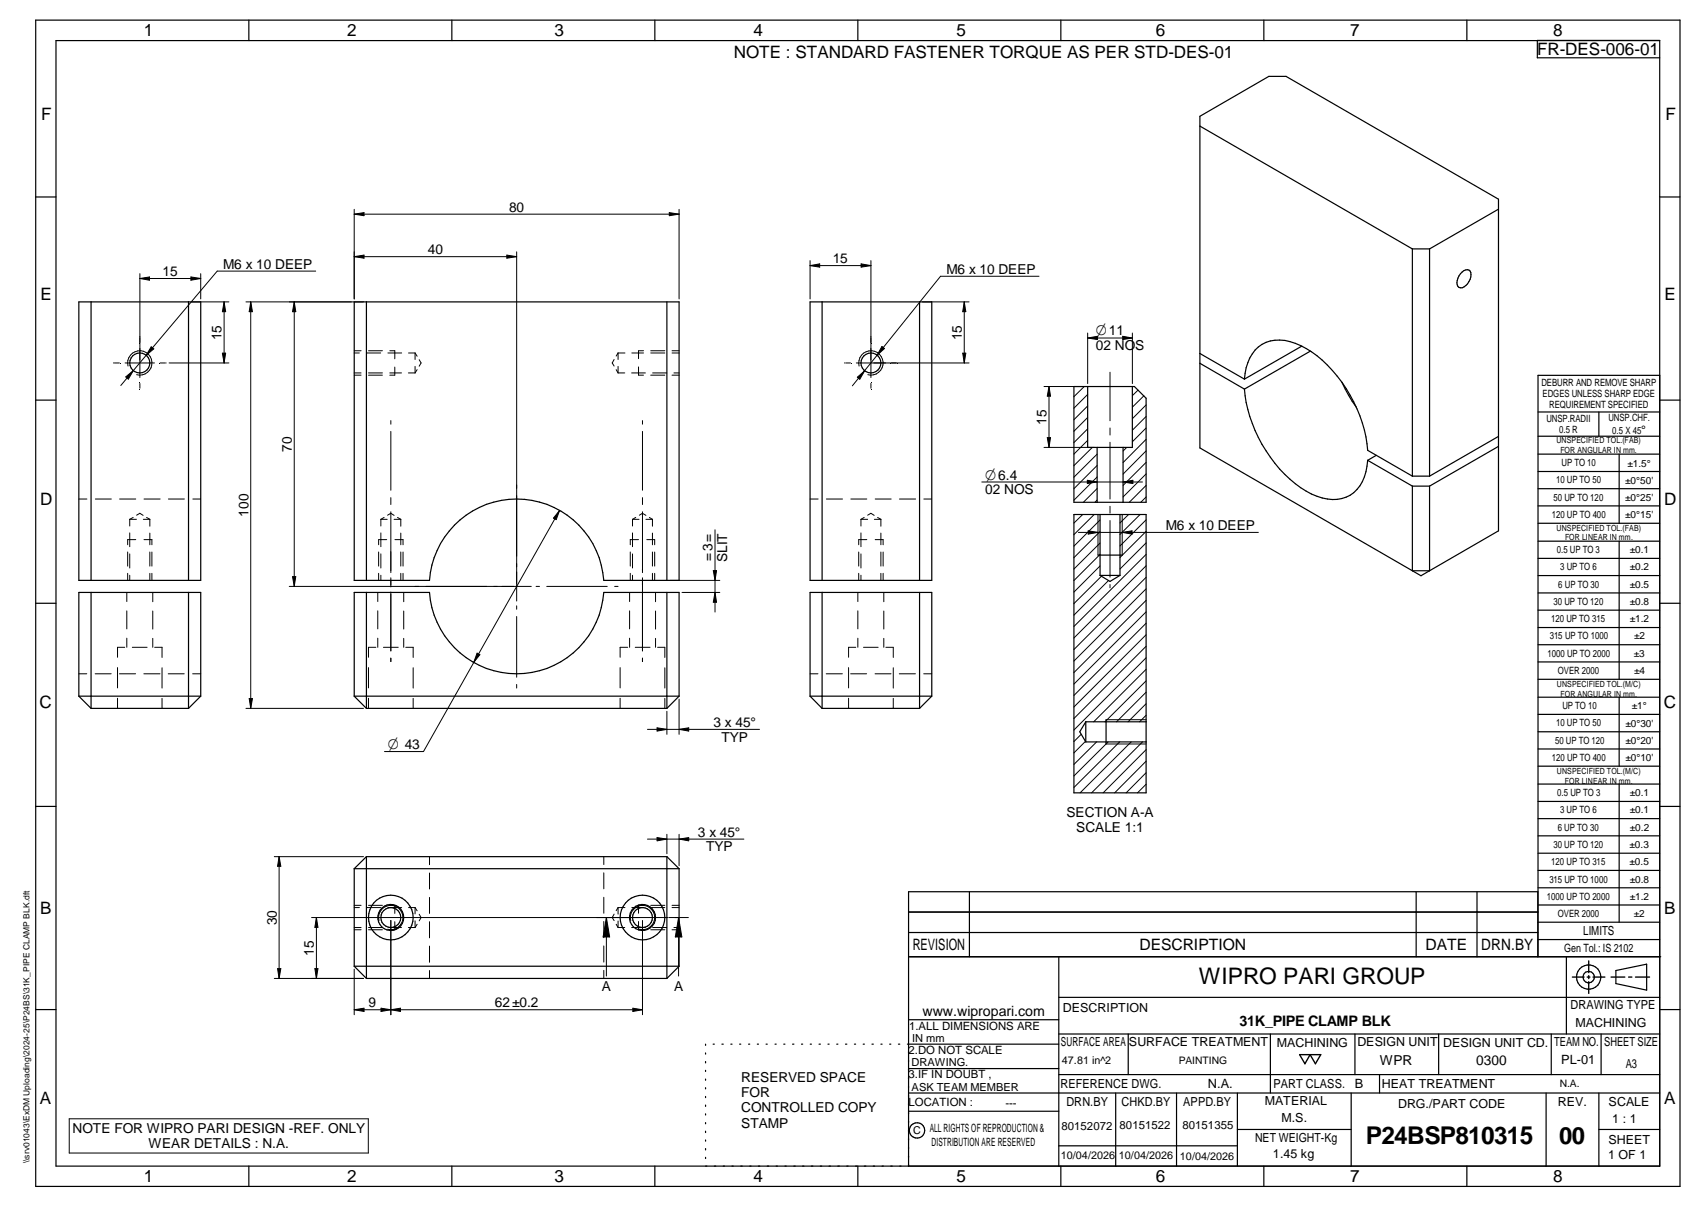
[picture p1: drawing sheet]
<svg xmlns="http://www.w3.org/2000/svg" width="420mm" height="297mm" viewBox="0 0 420 297" stroke-linecap="round" stroke-linejoin="round" font-family="sans-serif">
<g fill="none" stroke="#000" stroke-width=".3">
<path d="M8.8 5h405v287h-405zM13.8 10h395v277h-395zM61.3 5v5M111.3 5v5M161.3 5v5M211.3 5v5M261.3 5v5M311.3 5v5M361.3 5v5M378.6 9.9v4.3h30.2M295.5 28.6l17-9.8h4.2l52.4 30.2v81.6l-19.1 11.1-54.5-31.5zM295.5 31l52.3 30.3"/>
<path d="M8.8 48.5h5M369.1 51.5l-17 9.8M408.8 48.5h5M19.4 74.3h30v68.5h-30zM22.4 74.3v68.5M46.4 74.3v68.5M87.2 74.3h80v68.5h-18.5a21.5 21.5 0 0 0-21.5-20 21.5 21.5 0 0 0-21.4 20h-18.6zM90.2 74.3v68.5M164.2 74.3v68.5M199.5 74.3h30v68.5h-30zM202.5 74.3v68.5M226.5 74.3v68.5"/>
<path d="M347.8 61.3h4.3M347.8 61.3v55.9M352.1 61.3v55.9M359.7 67.4a1.58 1.58 0 0 1 2.4-.7 3.2 3.2 0 0 1-2.4 4.1 1.52 1.52 0 0 1-.6-2.3zM8.8 98.5h5M264.5 95.1h14.9l2.9 2.9v25.6h-17.8zM278.9 95.1v15h-11v-15M295.5 89.4l11 6.4M295.5 87l11 6.3M306.5 95.8a33.8 33.8 0 0 0 15.2 25.1 10.9 10.9 0 0 0 10.8 1 10.3 10.3 0 0 0 4.3-8.6M306.5 93.3a9.9 9.9 0 0 1 5.3-9.1 11.2 11.2 0 0 1 9.9 1.6 33.6 33.6 0 0 1 15.1 25l11 6.4M320.6 85.2l-14.1 8.1"/>
<path d="M322.7 86.4l-16.2 9.4M330.5 94.1l1.6 3.2 1.9 2.9M408.8 92.4h-30v143.1M408.8 98.5h5M270.2 110.1v13.5M276.6 110.1v13.5M336.8 113.3l11 6.3M339 112.1l-2.2 1.2M347.8 119.6v20.9h4.3M347.8 119.6h4.3M347.8 117.2h4.3M352.1 119.6v20.9"/>
<path d="M369.1 109.9l-17 9.7M369.1 107.4l-17 9.8M378.8 101.4h30M378.8 107.4h30M378.8 111.8h30M378.8 116h30M393.8 101.4v6M398.8 111.8v17M264.5 126.6h17.8v68.5h-17.8zM270.4 136.6h6M270.9 126.6v15M275.8 126.6v15"/>
<path d="M378.8 120.3h30M378.8 124.5h30M378.8 128.8h30M378.8 133.2h30M378.8 137.4h30M398.8 133.2v34M8.8 148.5h5M22.4 145.8v28.5M46.4 145.8v28.5M90.2 145.8v28.5M164.2 145.8v28.5M202.5 145.8h-3v25.5"/>
<path d="M202.5 145.8v28.5M202.5 145.8h27v25.5M226.5 145.8v28.5M270.9 141.6h4.9M275.8 141.6l-2.4 1.5-2.5-1.5M378.8 141.6h30M378.8 145.9h30M378.8 150.2h30M378.8 154.4h30M378.8 158.7h30M408.8 148.5h5M19.4 171.3h30"/>
<path d="M19.4 171.3l3 3M22.4 174.3h24M49.4 171.3l-3 3M49.4 171.3v-25.5h-30v25.5M87.2 171.3h80M87.2 171.3l3 3M90.2 174.3h74M167.2 171.3v-25.5h-18.5a21.5 21.5 0 0 1-21.5 20 21.5 21.5 0 0 1-21.4-20h-18.6v25.5M167.2 171.3l-3 3M199.5 171.3h30M199.5 171.3l3 3M202.5 174.3h24"/>
<path d="M229.5 171.3l-3 3M267.4 177.6h14.9M267.4 177.6l-1.5 2.5 1.5 2.5M267.4 177.6v5M272.4 177.1v6M378.8 162.9h30M378.8 167.2h30M378.8 171.6h30M378.8 175.8h30M398.8 171.6v17M8.8 198.5h5M267.4 182.6h14.9"/>
<path d="M378.8 180.1h30M378.8 184.3h30M378.8 188.6h30M378.8 193h30M378.8 197.2h30M398.8 193v33.9M408.8 198.5h5M87.2 213.8v24M87.2 213.8h80M90.2 210.8h74M90.2 210.8v30M90.2 210.8l-3 3"/>
<path d="M164.2 210.8l3 3M164.2 210.8v30M167.2 213.8v24M238.7 219.5v16M348.8 219.5v16M363.8 219.5v16M378.8 201.5h30M378.8 205.7h30M378.8 210h30M378.8 214.2h30M378.8 218.5h30M87.2 237.8h80"/>
<path d="M87.2 237.8l3 3M167.2 237.8l-3 3M223.8 235.5h185.2M223.8 229.5h154.9M223.8 224.5h154.9M260.8 235.5v51.5M378.7 235.5v-16h-154.9v67.5M378.8 222.7h30M378.8 226.9h30M378.8 231.2h30M385.8 235.5v19M398 238.8l7.5-1.5v6.4l-7.5-1.6z"/>
<path d="M8.8 248.5h5M90.2 240.8h74M173.8 257v.3M173.8 259.1v.3M175.6 257h.3M177.8 257h.3M180 257h.3M182.1 257h.3M184.4 257h.2M186.5 257h.3M188.7 257h.3M190.9 257h.3"/>
<path d="M193 257h.3M195.2 257h.3M197.4 257h.3M199.5 257h.3M201.7 257h.3M203.9 257h.3M206.1 257h.3M208.2 257h.4M210.4 257h.3M212.6 257h.3M214.7 257h.4M216.9 257h.3"/>
<path d="M219.1 257h.3M221.3 257h.3M223.8 251h37M260.8 257h-37.3M260.8 245.4h148M260.8 254.5h148M277.9 254.5v10M312.9 254.5v14.5M333.7 254.5v10M354.3 254.5v10M382 254.5v10M394.3 254.5v10"/>
<path d="M408.8 248.5h5M173.8 261.2v.4M173.8 263.4v.3M173.8 265.6v.3M173.8 267.7v.3M173.8 269.8v.3M173.8 271.9v.4M173.8 274.1v.3M173.8 276.3v.3M173.8 278.4v.3M223.8 263h37M223.8 273.5h37"/>
<path d="M260.8 264.5h148M274.8 269v18M289.8 269v18M304.7 278h28.1M304.7 269v18M332.8 269v18M339.8 264.5v4.5M380.8 269v18M393.8 269v18M393.8 278h15M408.8 269h-185M61.3 287v5"/>
<path d="M111.3 287v5M161.3 287v5M173.8 280.5v.3M173.8 282.7v.3M173.8 284.8v.3M211.3 287v5M260.8 282h43.9M261.3 287v5M311.3 287v5M361.3 287v5"/>
<circle cx="34.4" cy="89.3" r="2.46"/>
<circle cx="214.5" cy="89.3" r="2.45"/>
<circle cx="96.2" cy="225.8" r="3.2"/>
<circle cx="96.3" cy="225.8" r="5.5"/>
<circle cx="96.3" cy="225.8" r="2.45"/>
<circle cx="158.2" cy="225.8" r="5.5"/>
<circle cx="158.2" cy="225.8" r="2.45"/>
<circle cx="158.2" cy="225.8" r="3.2"/>
<circle cx="391.3" cy="240.5" r="2.99"/>
<circle cx="391.3" cy="240.5" r="1.4"/>
<circle cx="225.9" cy="278.2" r="1.89"/>
</g>
<g fill="none" stroke="#000" stroke-width=".25">
<path d="M87.2 51.5v22.1M87.2 52.7h80M87.2 52.7l2.5-.4v.8zM164.8 52.3l2.4 .4-2.4 .4zM167.2 51.5v22.1M34.4 67.4v25.5M34.4 68.5l2.4-.3v.8zM34.4 68.5h15M47 68.2l2.4 .3-2.4 .5zM47.1 74.3h9.3M49.4 67.4v6.2M55.2 74.3l.4 2.4h-.8z"/>
<path d="M55.2 74.3v15M61.8 74.3l.4 2.4h-.8zM61.8 74.3v100M72.5 74.3l.3 2.4h-.8zM72.5 74.3v70M77.8 66.7h-24.3l-17.5 20.7M87.2 63.2h40M87.2 63.2l2.5-.4v.7zM89.5 74.3h-28.9M124.8 62.8l2.4 .4-2.4 .3zM127.2 62v85.9M199.5 64.1v9.5"/>
<path d="M199.5 65.4l2.4-.5v.8zM199.5 65.4h15M212.1 64.9l2.4 .5-2.4 .3zM214.5 64.1v28.8M227.2 74.3h11.5M237.5 74.3l.4 2.4h-.8zM237.5 74.3v15M255.9 68h-24.3l-15.6 19.4M27.9 89.3h.1M28.2 89.3h1.2M30.8 89.3h7.2M31 92.8l1.8-1.6-1.2 2.1z"/>
<path d="M31.5 90.1a3 3 0 0 1 2.7-3.8 3 3 0 0 1 3.2 3.3 3 3 0 0 1-3.8 2.6M34.4 94.4v1.1M36 87.4l-6.3 7.5M37.2 85.3l.7 .6-1.9 1.5zM39.4 89.3h1.3M40.8 89.3h.1M41.6 89.3h14.8M54.8 86.9h.8l-.4 2.4zM87.2 91.8h1.7M87.2 86.9h1.3M87.2 86.3h1.7M87.2 92.3h1.7"/>
<path d="M90.3 86.9h3.5M90.8 91.8h3.4M90.8 92.3h3.4M90.8 86.3h3.4M95.5 86.9h3.4M96 91.8h2.9M96 86.3h1.2v2M97.2 90.3v2h-1.2M100.6 91.8h1.6M100.6 86.9h1.6M102.2 86.9v1.6M102.2 90.2v1.6"/>
<path d="M102.2 86.9l.5 .8M102.7 91l-.5 .8M103.2 88.5l.5 .8-.5 .8M151.2 88.5l-.4 .8 .4 .8M151.8 91l.4 .8M152.2 86.9v1.6M152.2 90.2v1.6M152.2 86.9h1.7M152.2 91.8h1.7M152.2 86.9l-.4 .7M155.6 91.8h3.4M155.6 86.9h2.9"/>
<path d="M157.3 90.3v2h1.2M158.5 86.3h-1.2v2M160.3 86.9h3.4M160.3 92.3h3.4M160.3 86.3h3.4M160.7 91.8h3.5M165.5 86.9h1.7M165.5 92.3h1.7M165.5 86.3h1.7M166 91.8h1.2M208 89.3h.1M208.3 89.3h1.2"/>
<path d="M210.9 89.3h27.8M211.1 92.8l1.9-1.6-1.3 2.1zM211.6 90.1a3 3 0 0 1 2.6-3.8 3 3 0 0 1 3.2 3.2 3 3 0 0 1-3.7 2.7M214.5 94.4v1.1M216 87.4l-6.1 7.6M217.2 85.3l.6 .5-1.8 1.6zM237.1 86.9h.8l-.4 2.4zM257.1 95.1h10.1M258.3 95.1l.4 2.4h-.8zM258.3 95.1v15M267 95.1l-2.5 2.5M267.9 97.1l-3.4 3.4"/>
<path d="M267.9 99.9l-3.4 3.4M267.9 82v12.4M267.9 83.2l2.4-.4v.8zM267.9 83.2h11M273.4 91.6v11.9M276.5 82.8l2.4 .4-2.4 .4zM278.9 82v12.4M280.3 96l-1.4 1.4M281.7 97.4l-2.8 2.8M282.3 99.7l-3.4 3.3M96.3 103.5v.9M96.3 106.2v14.5"/>
<path d="M158.2 103.5v.9M158.2 106.2v14.5M241.8 118.6h39.6M257.1 110.1h12.4M257.9 107.7h.8l-.4 2.4zM267.8 118.2l2.4 .4-2.4 .4zM267.9 102.7l-3.4 3.4M267.9 105.5l-3.4 3.4M267.9 108.4l-3.4 3.4M269 110.1l-4.5 4.5M270.2 114.6l-5.7 5.7M270.2 117.4l-5.7 5.7"/>
<path d="M270.2 111.8l-5.7 5.6M273.4 105.3v1.8M273.4 108.8v14M276.6 118.6l2.4-.4v.8zM277.5 110.1l-.9 .9M282.3 102.5l-3.4 3.4M282.3 105.3l-3.4 3.4M282.3 116.6l-5.7 5.7M282.3 108.1l-5.7 5.7M282.3 111l-5.7 5.7M282.3 113.8l-5.7 5.7M282.3 119.5l-4.2 4.1"/>
<path d="M19.4 122.8h2M23.5 122.8h3.9M29.5 122.8h3.9M31.4 135.8v3.5M32 127.8h1.6M32 127.8v1.7M32 131.1v3.4M32 136.3v3.5M32.8 127.3l-.8 .5M33.4 132.8h-2v1.3M33.6 126.8l.8-.5 .9 .5M35.3 127.8h1.6"/>
<path d="M35.5 132.8h1.9v1.3M35.5 122.8h3.9M36.1 127.3l.8 .5M36.9 127.8v1.7M36.9 131.2v2.9M36.9 135.8v3.5M37.4 135.8v3.5M41.5 122.8h3.9M47.5 122.8h1.9M93.2 135.8v3.5M93.8 127.8h1.6M93.8 136.3v3.5"/>
<path d="M93.8 127.8v1.7M93.8 131.1v3.4M94.6 127.3l-.8 .5M95.2 132.8h-2v1.3M95.5 126.8l.8-.5 .8 .5M96.3 122.5v1.7M96.3 125.9v15M97.1 127.8h1.6M97.3 132.8h2v1.3M97.9 127.3l.8 .5M98.7 135.8v3.5M98.7 127.8v1.7"/>
<path d="M98.7 131.2v2.9M99.3 135.8v3.5M137.8 125.6l-.8 2.3-.7-.4zM137.8 125.6l-33.5 59.4h-9.6M155.2 135.8v3.5M155.8 127.8h1.6M155.8 136.3v3.5M155.8 127.8v1.7M155.8 131.1v3.4M156.6 127.3l-.8 .5M157.3 132.8h-2.1v1.3M157.5 126.8l.7-.5 .9 .5"/>
<path d="M158.2 122.5v1.7M158.2 125.9v15M159.1 127.8h1.6M159.3 132.8h1.9v1.3M159.9 127.3l.8 .5M160.7 135.8v3.5M160.7 127.8v1.7M160.7 131.2v2.9M161.2 135.8v3.5M176.1 130.4v20.2M199.5 122.8h2M203.5 122.8h4"/>
<path d="M209.5 122.8h4M211.5 135.8v3.5M212 127.8h1.7M212 127.8v1.7M212 131.1v3.4M212 136.3v3.5M212.8 127.3l-.8 .5M213.5 132.8h-2v1.3M213.7 126.8l.8-.5 .8 .5M215.3 127.8h1.6M215.6 122.8h3.9M215.6 132.8h1.9v1.3"/>
<path d="M216.1 127.3l.8 .5M216.9 127.8v1.7M216.9 131.2v2.9M216.9 135.8v3.5M217.5 135.8v3.5M221.5 122.8h4M227.5 122.8h2M265.6 131h44.3M266.6 126.6l-2.1 2.1M268 130.6l2.4 .4-2.4 .4zM269.5 126.6l-5 5M270.2 123.1l-.5 .5"/>
<path d="M270.2 120.2l-3.4 3.4M270.4 126.6v10M270.9 128l-6.4 6.4M270.9 130.8l-6.4 6.4M270.9 133.6l-6.4 6.4M270.9 136.4l-6.4 6.5M270.9 139.3l-6.4 6.4M273.4 124.6v1.7M273.4 128.1v13.9M276.4 126.6v10M276.4 131l2.4-.4v.8zM277.9 126.6l-2.1 2.1"/>
<path d="M280.8 126.6l-5 4.9M282.3 122.3l-1.3 1.3M282.3 127.9l-6.5 6.5M282.3 130.8l-6.5 6.4M282.3 133.6l-6.5 6.4M282.3 136.4l-17.8 17.8M282.3 139.2l-17.8 17.8M30.7 159.3h-1.8v2.5M31.2 145.8v2.2M31.2 150.3v4.5M31.2 157.1v2.2M31.4 141.1v1.7"/>
<path d="M32 141.6v1.2M32.6 159.3h3.6M36.9 141.1v1.7M37.4 141.1v1.7M37.6 145.8v2.3M37.6 150.4v4.4M37.6 157.1v2.2M38.1 159.3h1.8v2.5M71.2 144.3h59.6M72 141.9h.8l-.3 2.4zM92.6 159.3h-1.8v2.5M93 145.8v2.2"/>
<path d="M93 150.3v4.5M93 157.1v2.2M93.2 141.1v1.7M93.8 141.6v1.2M94.4 159.3h3.7M96.3 142.2v2.2M96.3 145.7v14.5M98.7 141.1v1.7M99.3 141.1v1.7M99.4 145.8v2.3M99.4 150.4v4.4M99.4 157.1v2.2"/>
<path d="M99.9 159.3h1.9v2.5M127.2 149.1v.8M127.2 151.7v15M132 144.3h.9M134.7 144.3h14.9M151.4 144.3h.8M154.6 159.3h-1.9v2.5M155.1 145.8v2.2M155.1 150.3v4.5M155.1 157.1v2.2M155.2 141.1v1.7M155.8 141.6v1.2"/>
<path d="M156.5 159.3h3.6M158.2 142.2v18M160.7 141.1v1.7M161.2 141.1v1.7M161.4 145.8v2.3M161.4 150.4v4.4M161.4 157.1v2.2M162 159.3h1.7v2.5M165 142.8h12.3M168 145.8h9.3M175.7 140.4h.8l-.4 2.4zM176.1 145.8l.4 2.4h-.8z"/>
<path d="M210.8 159.3h-1.8v2.5M211.3 145.8v2.2M211.3 150.3v4.5M211.3 157.1v2.2M211.5 141.1v1.7M212 141.6v1.2M212.7 159.3h3.6M216.9 141.1v1.7M217.5 141.1v1.7M217.7 145.8v2.3M217.7 150.4v4.4M217.7 157.1v2.2"/>
<path d="M218.2 159.3h1.8v2.5M271.3 141.8l-6.8 6.7M273 142.9l-8.5 8.5M273.4 143.8v.9M282.3 142.1l-17.8 17.8M282.3 144.9l-17.8 17.8M282.3 147.7l-17.8 17.8M282.3 150.6l-17.8 17.8M282.3 153.4l-17.8 17.8M282.3 156.2l-17.8 17.8M282.3 159l-17.8 17.8M19.4 165.8h2"/>
<path d="M23.4 165.8h4M28.9 164.3v5M28.9 171.8v2.5M29.4 165.8h4M35.4 165.8h4M39.9 164.3v5M39.9 171.9v2.4M41.4 165.8h4M47.4 165.8h2M60.6 174.3h28.9M61.4 171.9h.8l-.4 2.4zM90.8 164.3v5"/>
<path d="M90.8 171.8v2.5M96.3 162v.8M101.8 164.3v5M101.8 171.9v2.4M117.5 160.7l.7 .4-1.5 1.9zM127.2 168.4v.9M152.7 164.3v5M152.7 171.8v2.5M158.2 162v.8M159.5 179.5h27.6M161.8 179.1l2.4 .4-2.4 .4zM163.7 164.3v5"/>
<path d="M163.7 171.9v2.4M164.2 175v5.7M167.2 172v8.7M167.2 179.5l2.4-.4v.8zM199.5 165.8h2M203.5 165.8h4M209 164.3v5M209 171.8v2.5M209.5 165.8h3.9M215.5 165.8h3.9M220 164.3v5M220 171.9v2.4"/>
<path d="M221.5 165.8h4M227.5 165.8h2M272.4 177.1h9.9M282.3 176l-1.6 1.6M282.3 167.6l-10.2 10M282.3 164.7l-12.9 12.9M282.3 173.2l-4.5 4.4M282.3 161.9l-17.8 17.8M282.3 170.3l-7.3 7.3M266.3 180.7l-1.8 1.8M267.3 182.5l-2.8 2.8M270.1 182.6l-5.6 5.5"/>
<path d="M272.4 183.1h9.9M272.9 182.6l-8.4 8.4M275.7 182.6l-11.2 11.2M278.6 182.6l-12.6 12.5M281.4 182.6l-12.6 12.5M282.3 193l-2.1 2.1M282.3 190.2l-4.9 4.9M282.3 187.3l-7.8 7.8M282.3 184.5l-10.6 10.6M67.6 210.8h21.9M68.7 210.8l.5 2.4h-.8zM68.7 210.8v30"/>
<path d="M105.8 210.8v2M105.8 214.8v4M148.7 210.8v2M148.7 214.8v3.9M159.5 206.5h23.7M161.8 206.1l2.4 .4-2.4 .4zM164.2 205.3v4.8M167.2 205.3v7.8M167.2 206.5l2.4-.4v.8zM68.4 238.4h.8l-.5 2.4zM76.7 225.8h87.8M77.5 238.4h.8l-.4 2.4z"/>
<path d="M77.9 225.8l.4 2.4h-.8zM77.9 225.8v15M87.2 238.5v11.2M87.2 228.3h1.7M87.2 223.4h1.3M87.2 222.8h1.7M87.2 228.8h1.7M90.3 223.4h3.5M90.8 228.3h3.4M90.8 228.8h3.4M90.8 222.8h3.4M93.3 226.6a3 3 0 0 1 2.7-3.8 3 3 0 0 1 3.2 3.3 3 3 0 0 1-3.7 2.6"/>
<path d="M96 222.8h1.2v2M96.3 226.5v23.2M97.2 226.8v2h-1.2M98.9 228.3h-2.9M98.9 223.4h-3.4M100.6 228.3h1.6M100.6 223.4h1.6M102.2 223.4v1.5M102.2 226.6v1.7M102.2 223.4l.5 .8M102.7 227.5l-.5 .8M103.2 225l.5 .8-.5 .8"/>
<path d="M105.8 220.9v3.9M105.8 226.8v4M105.8 232.8v4M105.8 238.8v2M148.7 220.8v3.9M148.7 226.8v4M148.7 232.8v4M148.7 238.8v2M149.3 225.8l.8 4.8h-1.6zM149.3 225.8v14.4M151.2 225l-.4 .8 .4 .8M151.8 227.5l.4 .8"/>
<path d="M152.2 223.4h1.7M152.2 223.4v1.6M152.2 226.7v1.6M152.2 228.3h1.7M152.2 223.4l-.4 .7M155.4 226.6a2.99 2.99 0 0 1 2.6-3.8 2.99 2.99 0 0 1 3.2 3.3 2.99 2.99 0 0 1-3.7 2.6M155.6 228.3h3.4M155.6 223.4h2.9M157.3 226.8v2h1.2M158.2 226.5v23.2M158.5 222.8h-1.2v1.9M160.3 223.4h3.4"/>
<path d="M160.3 228.8h3.4M160.3 222.8h3.4M160.7 228.3h3.5M164.7 225.8h4.8M165.5 223.4h1.7M165.5 228.8h1.7M165.5 222.8h1.7M166 228.3h1.2M167.1 225.8l.8 4.8h-1.6zM167.1 225.8v14.4M67.6 240.8h21.9M87.2 248.5h71"/>
<path d="M87.2 248.5l2.5-.4v.8zM93.8 248.1l2.5 .4-2.5 .4zM96.3 248.5l2.3-.4v.8zM155.9 248.1l2.3 .4-2.3 .4zM17 275.3h73.7v8.5h-73.7z"/>
</g>
<path d="M391.3 236.5v2.9M320.1 259.5h5.2l-1.3 2.3-1.3-2.3-1.3 2.3zM387.3 240.5h2.8M390.9 240.5h.7M391.3 240.1v.7M391.3 241.6v2.9M392.3 240.5h3M396.8 240.5h3.4M401.1 240.5h.8M402.8 240.5h3.5" fill="none" stroke="#000" stroke-width=".34"/>
<g fill="#000">
<path d="M87.2 52.7l2.5-.4v.8zM164.8 52.3l2.4 .4-2.4 .4zM34.4 68.5l2.4-.3v.8zM47 68.2l2.4 .3-2.4 .5zM55.2 74.3l.4 2.4h-.8zM61.8 74.3l.4 2.4h-.8zM72.5 74.3l.3 2.4h-.8zM87.2 63.2l2.5-.4v.7zM124.8 62.8l2.4 .4-2.4 .3zM199.5 65.4l2.4-.5v.8zM212.1 64.9l2.4 .5-2.4 .3zM237.5 74.3l.4 2.4h-.8z"/>
<path d="M31 92.8l1.8-1.6-1.2 2.1zM37.2 85.3l.7 .6-1.9 1.5zM54.8 86.9h.8l-.4 2.4zM211.1 92.8l1.9-1.6-1.3 2.1zM217.2 85.3l.6 .5-1.8 1.6zM237.1 86.9h.8l-.4 2.4zM258.3 95.1l.4 2.4h-.8zM267.9 83.2l2.4-.4v.8zM276.5 82.8l2.4 .4-2.4 .4zM257.9 107.7h.8l-.4 2.4zM267.8 118.2l2.4 .4-2.4 .4zM276.6 118.6l2.4-.4v.8z"/>
<path d="M137.8 125.6l-.8 2.3-.7-.4zM268 130.6l2.4 .4-2.4 .4zM276.4 131l2.4-.4v.8zM72 141.9h.8l-.3 2.4zM176.1 145.8l.4 2.4h-.8zM175.7 140.4h.8l-.4 2.4zM61.4 171.9h.8l-.4 2.4zM117.5 160.7l.7 .4-1.5 1.9zM161.8 179.1l2.4 .4-2.4 .4zM167.2 179.5l2.4-.4v.8zM68.7 210.8l.5 2.4h-.8zM161.8 206.1l2.4 .4-2.4 .4z"/>
<path d="M167.2 206.5l2.4-.4v.8zM68.4 238.4h.8l-.5 2.4zM77.5 238.4h.8l-.4 2.4zM77.9 225.8l.4 2.4h-.8zM149.3 225.8l.8 4.8h-1.6zM167.1 225.8l.8 4.8h-1.6zM87.2 248.5l2.5-.4v.8zM93.8 248.1l2.5 .4-2.5 .4zM96.3 248.5l2.3-.4v.8zM155.9 248.1l2.3 .4-2.3 .4z"/>
</g>
<text font-size="6" x="336.4" y="281.6">P24BSP810315</text>
<text font-size="5.9" x="384" y="281.6">00</text>
<text font-size="5.6" x="295.3" y="242.2">WIPRO PARI GROUP</text>
<g font-size="4.2">
<text x="35.4" y="9">1</text>
<text x="85.5" y="8.9">2</text>
<text x="136.6" y="9">3</text>
<text x="185.6" y="9">4</text>
<text x="235.6" y="9">5</text>
<text x="284.6" y="8.8">6</text>
<text x="332.6" y="9">7</text>
<text x="382.6" y="9">8</text>
<text x="180.7" y="14.3">NOTE : STANDARD FASTENER TORQUE AS PER STD-DES-01</text>
<text x="378.6" y="13.6">FR-DES-006-01</text>
<text x="10.1" y="29.6">F</text>
<text x="410.2" y="29.6">F</text>
<text x="9.9" y="73.9">E</text>
<text x="409.9" y="73.9">E</text>
<text x="9.9" y="124.2">D</text>
<text x="409.9" y="124.2">D</text>
<text x="9.7" y="174.3">C</text>
<text x="409.7" y="174.3">C</text>
<text x="9.9" y="225">B</text>
<text x="409.8" y="225">B</text>
<text x="9.8" y="271.7">A</text>
<text x="409.8" y="271.7">A</text>
<text x="35.4" y="291">1</text>
<text x="85.5" y="290.9">2</text>
<text x="136.6" y="291">3</text>
<text x="185.6" y="291">4</text>
<text x="235.6" y="291">5</text>
<text x="284.6" y="290.8">6</text>
<text x="332.6" y="291">7</text>
<text x="382.6" y="291">8</text>
</g>
<g font-size="3.9">
<text x="224.8" y="233.8">REVISION</text>
<text x="280.7" y="233.8">DESCRIPTION</text>
<text x="351.1" y="233.8">DATE</text>
<text x="364.8" y="233.8">DRN.BY</text>
</g>
<g font-size="3.7">
<text x="269.9" y="82.5">O11</text>
<text x="242.6" y="118">O6.4</text>
<text x="95.5" y="184.4">O 43</text>
</g>
<text font-size="3.6" x="305.3" y="252.6">31K_PIPE CLAMP BLK</text>
<text font-size="3.5" x="227.2" y="250">www.wipropari.com</text>
<g font-size="3.4">
<text x="125.4" y="52.1">80</text>
<text x="105.4" y="62.6">40</text>
<text x="205.1" y="64.7">15</text>
<text x="40" y="67.9">15</text>
<text x="54.9" y="66.1">M6 x 10 DEEP</text>
<text x="233.1" y="67.4">M6 x 10 DEEP</text>
<text x="54.6" y="83.7" transform="rotate(-90 54.6 83.7)">15</text>
<text x="236.9" y="83.7" transform="rotate(-90 236.9 83.7)">15</text>
<text x="269.9" y="86.1">02 NOS</text>
<text x="257.8" y="104.5" transform="rotate(-90 257.8 104.5)">15</text>
<text x="71.9" y="111.2" transform="rotate(-90 71.9 111.2)">70</text>
<text x="242.6" y="121.6">02 NOS</text>
<text x="61.2" y="127.1" transform="rotate(-90 61.2 127.1)">100</text>
<text x="287.1" y="130.4">M6 x 10 DEEP</text>
<text x="175.5" y="138.1" transform="rotate(-90 175.5 138.1)">=3=</text>
<text x="179.1" y="138.3" transform="rotate(-90 179.1 138.3)">SLIT</text>
<text x="175.7" y="178.9">3 x 45°</text>
<text x="177.7" y="182.5">TYP</text>
<text x="262.7" y="201.1">SECTION A-A</text>
<text x="171.9" y="205.9">3 x 45°</text>
<text x="173.9" y="209.5">TYP</text>
<text x="265.1" y="204.7">SCALE 1:1</text>
<text x="68.1" y="227.7" transform="rotate(-90 68.1 227.7)">30</text>
<text x="77.3" y="235.2" transform="rotate(-90 77.3 235.2)">15</text>
<text x="148.2" y="243.8">A</text>
<text x="166" y="243.8">A</text>
<text x="90.8" y="247.9">9</text>
<text x="121.9" y="247.9">62±0.2</text>
<text x="339.8" y="262.2">WPR</text>
<text x="363.6" y="262">0300</text>
<text x="182.6" y="266.2">RESERVED SPACE</text>
<text x="182.6" y="270">FOR</text>
<text x="182.6" y="273.7">CONTROLLED COPY</text>
<text x="17.9" y="278.9">NOTE FOR WIPRO PARI DESIGN -REF. ONLY</text>
<text x="182.6" y="277.5">STAMP</text>
<text x="36.6" y="282.5">WEAR DETAILS : N.A.</text>
</g>
<g font-size="3.1">
<text x="389.9" y="230.2">LIMITS</text>
<text x="261.8" y="249">DESCRIPTION</text>
<text x="386.8" y="248.4">DRAWING TYPE</text>
<text x="261.3" y="257.5">SURFACE AREA</text>
<text x="278" y="257.5">SURFACE TREATMENT</text>
<text x="314.5" y="257.6">MACHINING</text>
<text x="334.3" y="257.5">DESIGN UNIT</text>
<text x="355.4" y="257.6">DESIGN UNIT CD.</text>
<text x="382.8" y="257.3">TEAM NO.</text>
<text x="388" y="252.8">MACHINING</text>
<text x="395.1" y="257.4">SHEET SIZE</text>
<text x="384.5" y="261.9">PL-01</text>
<text x="400.4" y="262.8">A3</text>
<text x="261.2" y="267.8">REFERENCE DWG.</text>
<text x="297.5" y="267.8">N.A.</text>
<text x="313.6" y="267.7">PART CLASS.</text>
<text x="333.7" y="267.7">B</text>
<text x="340.3" y="267.7">HEAT TREATMENT</text>
<text x="262.6" y="272.2">DRN.BY</text>
<text x="276.2" y="272.1">CHKD.BY</text>
<text x="291.4" y="272.2">APPD.BY</text>
<text x="311.5" y="272">MATERIAL</text>
<text x="344.3" y="272.6">DRG./PART CODE</text>
<text x="383.7" y="272.2">REV.</text>
<text x="396.2" y="272.3">SCALE</text>
<text x="309.1" y="280.9">NET WEIGHT-Kg</text>
<text x="315.6" y="276.1">M.S.</text>
<text x="396.1" y="281.4">SHEET</text>
<text x="397.1" y="276.4">1 : 1</text>
<text x="313.5" y="285.1">1.45 kg</text>
<text x="396.1" y="285.3">1 OF 1</text>
</g>
<text font-size="3" x="404.2" y="106.8">°</text>
<g font-size="2.8">
<text x="385.2" y="234.4">Gen Tol.: IS 2102</text>
<text x="223.9" y="253.4">1.ALL DIMENSIONS ARE</text>
<text x="223.8" y="259.3">2.DO NOT SCALE</text>
<text x="223.8" y="265.4">3.IF IN DOUBT ,</text>
<text x="223.8" y="272.2">LOCATION :</text>
<text x="247.6" y="272.4">---</text>
<text x="229" y="278.7">ALL RIGHTS OF REPRODUCTION &amp;</text>
<text x="261.4" y="278">80152072</text>
<text x="275.7" y="277.7">80151522</text>
<text x="291.2" y="277.9">80151355</text>
<text x="229.4" y="282.1">DISTRIBUTION ARE RESERVED</text>
</g>
<g font-size="2.7">
<text x="224.7" y="256.4">IN mm</text>
<text x="224.5" y="262.4">DRAWING.</text>
<text x="261.5" y="261.9">47.81 in^2</text>
<text x="224.5" y="268.4">ASK TEAM MEMBER</text>
<text x="224.9" y="279.2">C</text>
<text x="261.3" y="285.2">10/04/2026</text>
<text x="275.6" y="285.2">10/04/2026</text>
<text x="290.6" y="285.4">10/04/2026</text>
</g>
<g font-size="2.5">
<text x="379.6" y="95">DEBURR AND REMOVE SHARP</text>
<text x="379.9" y="97.7">EDGES UNLESS SHARP EDGE</text>
<text x="381.5" y="100.5">REQUIREMENT SPECIFIED</text>
<text x="380.9" y="103.8">UNSP.RADII</text>
<text x="384" y="106.6">0.5 R</text>
<text x="396.1" y="103.6">UNSP.CHF.</text>
<text x="397.1" y="106.8">0.5 X 45</text>
<text x="383.2" y="119">10 UP TO 50</text>
<text x="384.6" y="114.7">UP TO 10</text>
<text x="400.3" y="119">±0°50'</text>
<text x="400.8" y="114.8">±1.5°</text>
<text x="382.6" y="123.2">50 UP TO 120</text>
<text x="400.3" y="123.2">±0°25'</text>
<text x="382.2" y="127.4">120 UP TO 400</text>
<text x="400.3" y="127.4">±0°15'</text>
<text x="383.4" y="136.1">0.5 UP TO 3</text>
<text x="401.4" y="136.1">±0.1</text>
<text x="384.2" y="140.4">3 UP TO 6</text>
<text x="401.4" y="140.3">±0.2</text>
<text x="382.6" y="148.8">30 UP TO 120</text>
<text x="383.8" y="144.6">6 UP TO 30</text>
<text x="401.4" y="148.9">±0.8</text>
<text x="401.4" y="144.7">±0.5</text>
<text x="382" y="153.1">120 UP TO 315</text>
<text x="401.4" y="153.1">±1.2</text>
<text x="381.2" y="161.6">1000 UP TO 2000</text>
<text x="381.7" y="157.4">315 UP TO 1000</text>
<text x="402.4" y="161.6">±3</text>
<text x="402.5" y="157.4">±2</text>
<text x="383.7" y="165.9">OVER 2000</text>
<text x="402.5" y="165.9">±4</text>
<text x="383.2" y="178.8">10 UP TO 50</text>
<text x="384.8" y="174.5">UP TO 10</text>
<text x="400.3" y="178.8">±0°30'</text>
<text x="401.9" y="174.6">±1°</text>
<text x="383" y="183">50 UP TO 120</text>
<text x="400.3" y="183.1">±0°20'</text>
<text x="382.2" y="187.3">120 UP TO 400</text>
<text x="400.3" y="187.3">±0°10'</text>
<text x="383.5" y="195.9">0.5 UP TO 3</text>
<text x="401.4" y="196">±0.1</text>
<text x="384.2" y="200.1">3 UP TO 6</text>
<text x="401.4" y="200.2">±0.1</text>
<text x="382.6" y="208.7">30 UP TO 120</text>
<text x="383.7" y="204.4">6 UP TO 30</text>
<text x="401.4" y="208.7">±0.3</text>
<text x="401.4" y="204.4">±0.2</text>
<text x="382" y="213">120 UP TO 315</text>
<text x="401.4" y="212.9">±0.5</text>
<text x="381" y="221.4">1000 UP TO 2000</text>
<text x="381.6" y="217.2">315 UP TO 1000</text>
<text x="401.4" y="221.4">±1.2</text>
<text x="401.4" y="217.2">±0.8</text>
<text x="383.7" y="225.7">OVER 2000</text>
<text x="402.4" y="225.7">±2</text>
<text x="290.3" y="261.9">PAINTING</text>
<text x="384.1" y="267.5">N.A.</text>
</g>
<g font-size="2.1">
<text x="383.3" y="109.1">UNSPECIFIED TOL.(FAB)</text>
<text x="384.3" y="111.4">FOR ANGULAR IN mm.</text>
<text x="383.4" y="130.6">UNSPECIFIED TOL.(FAB)</text>
<text x="385.4" y="133">FOR LINEAR IN mm.</text>
<text x="383.4" y="169">UNSPECIFIED TOL.(M/C)</text>
<text x="384.3" y="171.4">FOR ANGULAR IN mm.</text>
<text x="383.4" y="190.5">UNSPECIFIED TOL.(M/C)</text>
<text x="385.4" y="192.8">FOR LINEAR IN mm.</text>
<text x="7.2" y="286.3" transform="rotate(-90 7.2 286.3)">\\srv01043\ExDM Uploading\2024-25\P24BS\31K_PIPE CLAMP BLK.dft</text>
</g>
</svg>
